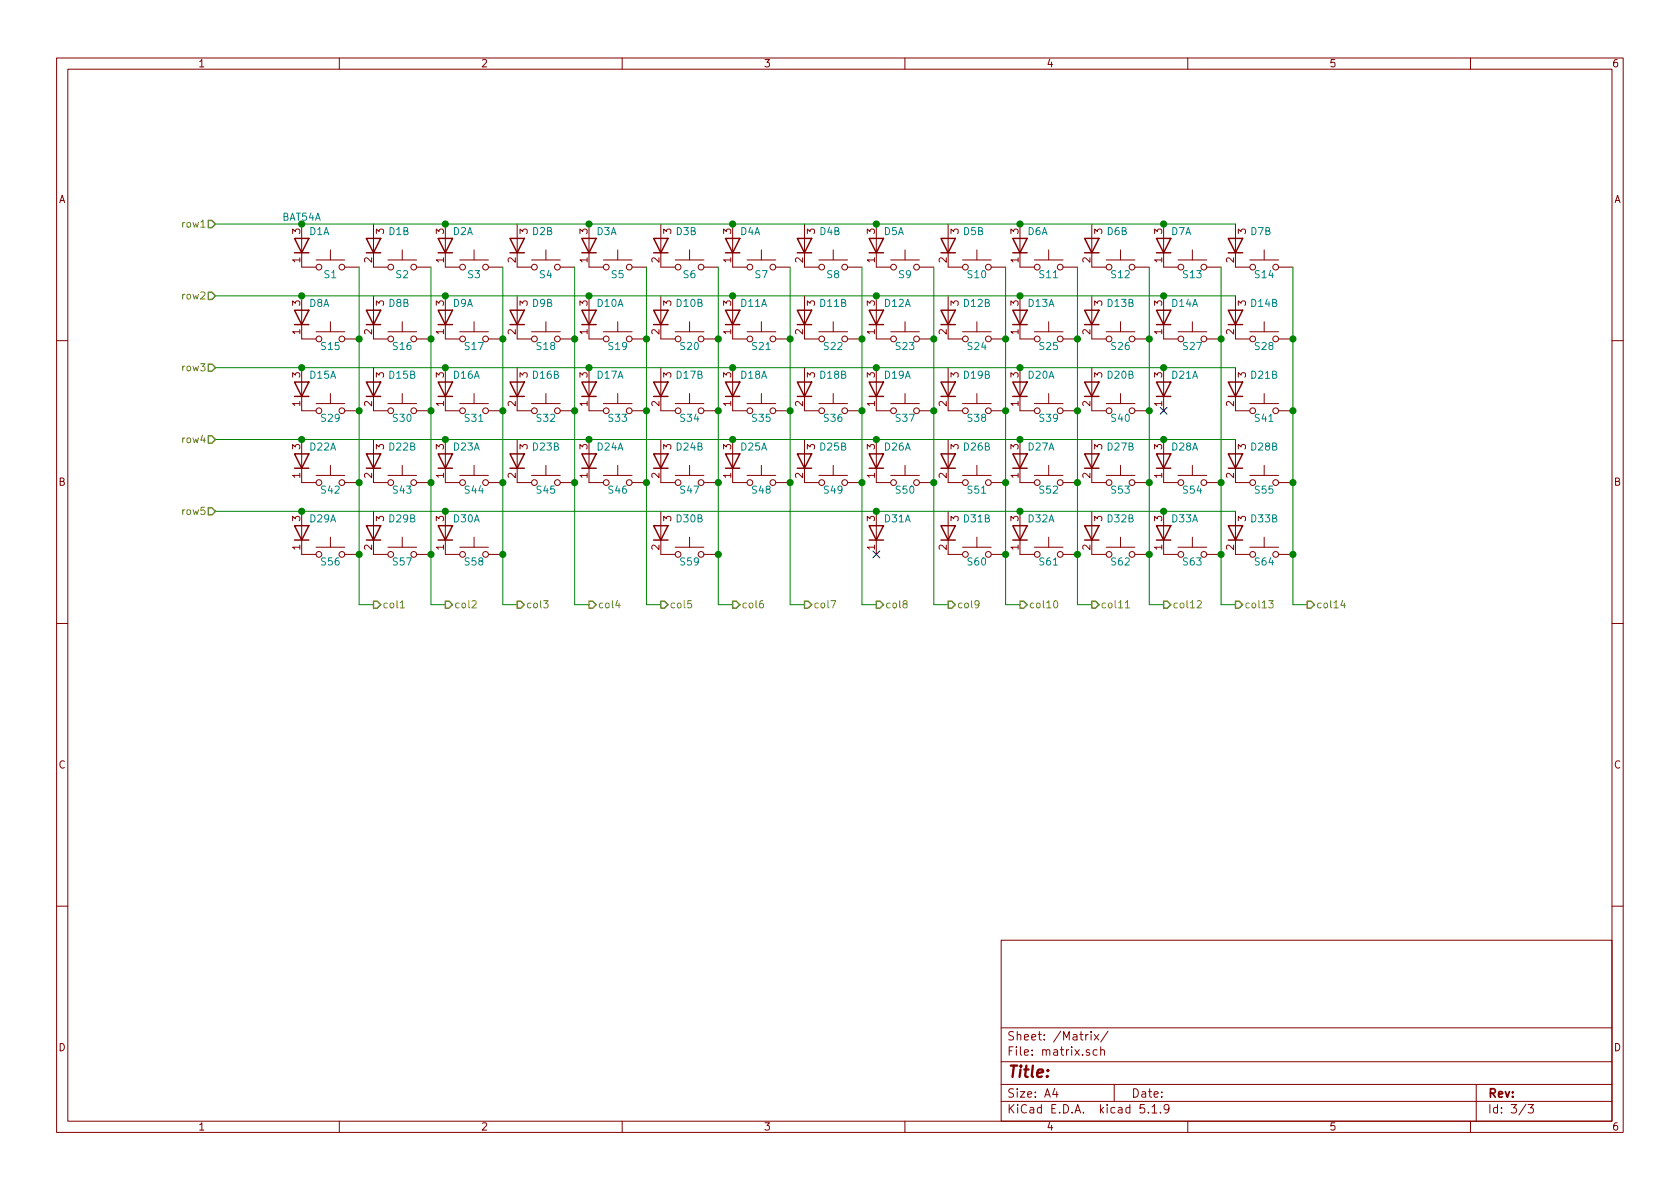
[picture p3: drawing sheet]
<svg xmlns="http://www.w3.org/2000/svg" width="297mm" height="210mm" viewBox="0 0 297 210" stroke-linecap="round" stroke-linejoin="round" font-family="sans-serif">
<g fill="none" stroke="#840000" stroke-width=".18">
<path d="M10 10.3h277v189.9h-277zM12 12.2h273v186.1h-273zM60 10.3v1.9M110 10.3v1.9M160 10.3v1.9M210 10.3v1.9M260 10.3v1.9M53.3 39.6v7.6h2.6M66 39.6v7.6h2.6M78.7 39.6v7.6h2.6M91.4 39.6v7.6h2.6M104.1 39.6v7.6h2.6"/>
<path d="M116.8 39.6v7.6h2.6M129.5 39.6v7.6h2.6M142.2 39.6v7.6h2.6M154.9 39.6v7.6h2.6M167.6 39.6v7.6h2.6M180.3 39.6v7.6h2.6M193 39.6v7.6h2.6M205.7 39.6v7.6h2.6M218.4 39.6v7.6h2.6M53.3 52.3v7.6h2.6M55.9 46h5.1M55.9 58.7h5.1"/>
<path d="M58.4 44.2v1.8M58.4 56.9v1.8M61 47.2h2.5M61 59.9h2.5M66 52.3v7.6h2.6M68.6 46h5.1M68.6 58.7h5.1M71.1 44.2v1.8M71.1 56.9v1.8M73.7 47.2h2.5M73.7 59.9h2.5M78.7 52.3v7.6h2.6"/>
<path d="M81.3 46h5.1M81.3 58.7h5.1M83.8 44.2v1.8M83.8 56.9v1.8M86.4 47.2h2.5M86.4 59.9h2.5M91.4 52.3v7.6h2.6M94 46h5.1M94 58.7h5.1M96.5 44.2v1.8M96.5 56.9v1.8M99.1 47.2h2.5"/>
<path d="M99.1 59.9h2.5M104.1 52.3v7.6h2.6M106.7 46h5.1M106.7 58.7h5.1M109.2 44.2v1.8M109.2 56.9v1.8M111.8 47.2h2.5M111.8 59.9h2.5M116.8 52.3v7.6h2.6M119.4 46h5.1M119.4 58.7h5.1M121.9 44.2v1.8"/>
<path d="M121.9 56.9v1.8M124.5 47.2h2.5M124.5 59.9h2.5M129.5 52.3v7.6h2.6M132.1 46h5.1M132.1 58.7h5.1M134.6 44.2v1.8M134.6 56.9v1.8M137.2 47.2h2.5M137.2 59.9h2.5M142.2 52.3v7.6h2.6M144.8 46h5.1"/>
<path d="M144.8 58.7h5.1M147.3 44.2v1.8M147.3 56.9v1.8M149.9 47.2h2.5M149.9 59.9h2.5M154.9 52.3v7.6h2.6M157.5 46h5.1M157.5 58.7h5.1M160 44.2v1.8M160 56.9v1.8M162.6 47.2h2.5M162.6 59.9h2.5"/>
<path d="M167.6 52.3v7.6h2.6M170.2 46h5.1M170.2 58.7h5.1M172.7 44.2v1.8M172.7 56.9v1.8M175.3 47.2h2.5M175.3 59.9h2.5M180.3 52.3v7.6h2.6M182.9 46h5.1M182.9 58.7h5.1M185.4 44.2v1.8M185.4 56.9v1.8"/>
<path d="M188 47.2h2.5M188 59.9h2.5M193 52.3v7.6h2.6M195.6 46h5.1M195.6 58.7h5.1M198.1 44.2v1.8M198.1 56.9v1.8M200.7 47.2h2.5M200.7 59.9h2.5M205.7 52.3v7.6h2.6M208.3 46h5.1M208.3 58.7h5.1"/>
<path d="M210.8 44.2v1.8M210.8 56.9v1.8M213.4 47.2h2.5M213.4 59.9h2.5M218.4 52.3v7.6h2.6M221 46h5.1M221 58.7h5.1M223.5 44.2v1.8M223.5 56.9v1.8M226.1 47.2h2.5M226.1 59.9h2.5M10 60.2h2"/>
<path d="M53.3 65v7.6h2.6M53.3 77.7v7.6h2.6M55.9 71.4h5.1M58.4 69.6v1.8M61 72.6h2.5M66 65v7.6h2.6M66 77.7v7.6h2.6M68.6 71.4h5.1M71.1 69.6v1.8M73.7 72.6h2.5M78.7 65v7.6h2.6M78.7 77.7v7.6h2.6"/>
<path d="M81.3 71.4h5.1M83.8 69.6v1.8M86.4 72.6h2.5M91.4 77.7v7.6h2.6M91.4 65v7.6h2.6M94 71.4h5.1M96.5 69.6v1.8M99.1 72.6h2.5M104.1 77.7v7.6h2.6M104.1 65v7.6h2.6M106.7 71.4h5.1M109.2 69.6v1.8"/>
<path d="M111.8 72.6h2.5M116.8 65v7.6h2.6M116.8 77.7v7.6h2.6M119.4 71.4h5.1M121.9 69.6v1.8M124.5 72.6h2.5M129.5 77.7v7.6h2.6M129.5 65v7.6h2.6M132.1 71.4h5.1M134.6 69.6v1.8M137.2 72.6h2.5M142.2 77.7v7.6h2.6"/>
<path d="M142.2 65v7.6h2.6M144.8 71.4h5.1M147.3 69.6v1.8M149.9 72.6h2.5M154.9 77.7v7.6h2.6M154.9 65v7.6h2.6M157.5 71.4h5.1M160 69.6v1.8M162.6 72.6h2.5M167.6 77.7v7.6h2.6M167.6 65v7.6h2.6M170.2 71.4h5.1"/>
<path d="M172.7 69.6v1.8M175.3 72.6h2.5M180.3 65v7.6h2.6M180.3 77.7v7.6h2.6M182.9 71.4h5.1M185.4 69.6v1.8M188 72.6h2.5M193 65v7.6h2.6M193 77.7v7.6h2.6M195.6 71.4h5.1M198.1 69.6v1.8M200.7 72.6h2.5"/>
<path d="M205.7 65v7.6M205.7 77.7v7.6h2.6M218.4 65v7.6h2.6M218.4 77.7v7.6h2.6M221 71.4h5.1M223.5 69.6v1.8M226.1 72.6h2.5M285 60.2h2M53.3 90.4v7.6h2.6M55.9 96.8h5.1M55.9 84.1h5.1M58.4 82.3v1.8"/>
<path d="M58.4 95v1.8M61 98h2.5M61 85.3h2.5M66 90.4v7.6h2.6M68.6 96.8h5.1M68.6 84.1h5.1M71.1 82.3v1.8M71.1 95v1.8M73.7 98h2.5M73.7 85.3h2.5M78.7 90.4v7.6h2.6M81.3 96.8h5.1"/>
<path d="M81.3 84.1h5.1M83.8 82.3v1.8M83.8 95v1.8M86.4 98h2.5M86.4 85.3h2.5M94 84.1h5.1M96.5 82.3v1.8M99.1 85.3h2.5M106.7 84.1h5.1M109.2 82.3v1.8M111.8 85.3h2.5M116.8 90.4v7.6h2.6"/>
<path d="M119.4 96.8h5.1M119.4 84.1h5.1M121.9 82.3v1.8M121.9 95v1.8M124.5 98h2.5M124.5 85.3h2.5M132.1 84.1h5.1M134.6 82.3v1.8M137.2 85.3h2.5M144.8 84.1h5.1M147.3 82.3v1.8M149.9 85.3h2.5"/>
<path d="M154.9 90.4v7.6M157.5 84.1h5.1M160 82.3v1.8M162.6 85.3h2.5M167.6 90.4v7.6h2.6M170.2 96.8h5.1M170.2 84.1h5.1M172.7 82.3v1.8M172.7 95v1.8M175.3 98h2.5M175.3 85.3h2.5M180.3 90.4v7.6h2.6"/>
<path d="M182.9 96.8h5.1M182.9 84.1h5.1M185.4 82.3v1.8M185.4 95v1.8M188 98h2.5M188 85.3h2.5M193 90.4v7.6h2.6M195.6 96.8h5.1M195.6 84.1h5.1M198.1 82.3v1.8M198.1 95v1.8M200.7 98h2.5"/>
<path d="M200.7 85.3h2.5M205.7 90.4v7.6h2.6M208.3 96.8h5.1M208.3 84.1h5.1M210.8 82.3v1.8M210.8 95v1.8M213.4 98h2.5M213.4 85.3h2.5M218.4 90.4v7.6h2.6M221 96.8h5.1M221 84.1h5.1M223.5 82.3v1.8"/>
<path d="M223.5 95v1.8M226.1 98h2.5M226.1 85.3h2.5M10 110.3h2M285 110.3h2M10 160.2h2M177 166.3h108v32h-108zM285 160.2h2M60 198.3v1.9M110 198.3v1.9M160 198.3v1.9M177 194.8h108"/>
<path d="M177 191.8h108M177 187.8h108M177 181.8h108M186.5 192.5l-.4 1h1M186.8 193v1M192.4 182.9l-.4 .3M192.6 185.7a.37 .37 0 0 0-.6 .1l.1 .2 .5 .2 .1 .1-.2 .3-.5-.1M192.9 182.4v.2M192.9 182.9v1M193.5 182.9l.8 1M194 185.7l-.5-.1-.2 .3v.6l.2 .1 .5-.1M194.3 182.9l-.8 1"/>
<path d="M194.6 185.7h.1a.37 .37 0 0 1 .6 .1v.8M194.6 185.1v1.5M195.9 182.3l-1.3 2M197 191.8v3M202.3 195.3h-.7l-.1 .7 .3-.1 .5 .1 .1 .2-.1 .5-.2 .1-.6-.1M203 196.7v.1M203.7 195.8l.4-.5v1.5M203.7 196.8h.8M205.2 196.7v.1M206.7 196l-.1 .2a.48 .48 0 0 1-.7-.1v-.6a.48 .48 0 0 1 .7-.1v.1a1.19 1.19 0 0 1-.2 1.2l-.4 .1M210 198.3v1.9M260 198.3v1.9"/>
<path d="M261 191.8v6.5M269.8 195.2l-1.2 2M270.2 195.3h.9l-.5 .6 .4 .1v.7l-.2 .1-.6-.1"/>
<circle cx="56.4" cy="59.9" r=".51"/>
<circle cx="56.4" cy="47.2" r=".51"/>
<circle cx="60.5" cy="59.9" r=".51"/>
<circle cx="60.5" cy="47.2" r=".51"/>
<circle cx="69.1" cy="59.9" r=".51"/>
<circle cx="69.1" cy="47.2" r=".51"/>
<circle cx="73.2" cy="47.2" r=".51"/>
<circle cx="73.2" cy="59.9" r=".51"/>
<circle cx="81.8" cy="59.9" r=".51"/>
<circle cx="81.8" cy="47.2" r=".51"/>
<circle cx="85.9" cy="59.9" r=".51"/>
<circle cx="85.9" cy="47.2" r=".51"/>
<circle cx="94.5" cy="47.2" r=".51"/>
<circle cx="94.5" cy="59.9" r=".51"/>
<circle cx="98.6" cy="47.2" r=".51"/>
<circle cx="98.6" cy="59.9" r=".51"/>
<circle cx="107.2" cy="47.2" r=".51"/>
<circle cx="107.2" cy="59.9" r=".51"/>
<circle cx="111.3" cy="47.2" r=".51"/>
<circle cx="111.3" cy="59.9" r=".51"/>
<circle cx="119.9" cy="59.9" r=".51"/>
<circle cx="119.9" cy="47.2" r=".51"/>
<circle cx="124" cy="59.9" r=".51"/>
<circle cx="124" cy="47.2" r=".51"/>
<circle cx="132.6" cy="47.2" r=".51"/>
<circle cx="132.6" cy="59.9" r=".51"/>
<circle cx="136.7" cy="59.9" r=".51"/>
<circle cx="136.7" cy="47.2" r=".51"/>
<circle cx="145.3" cy="59.9" r=".51"/>
<circle cx="145.3" cy="47.2" r=".51"/>
<circle cx="149.4" cy="59.9" r=".51"/>
<circle cx="149.4" cy="47.2" r=".51"/>
<circle cx="158" cy="47.2" r=".51"/>
<circle cx="158" cy="59.9" r=".51"/>
<circle cx="162.1" cy="47.2" r=".51"/>
<circle cx="162.1" cy="59.9" r=".51"/>
<circle cx="170.7" cy="59.9" r=".51"/>
<circle cx="170.7" cy="47.2" r=".51"/>
<circle cx="174.8" cy="47.2" r=".51"/>
<circle cx="174.8" cy="59.9" r=".51"/>
<circle cx="183.4" cy="59.9" r=".51"/>
<circle cx="183.4" cy="47.2" r=".51"/>
<circle cx="187.5" cy="59.9" r=".51"/>
<circle cx="187.5" cy="47.2" r=".51"/>
<circle cx="196.1" cy="59.9" r=".51"/>
<circle cx="196.1" cy="47.2" r=".51"/>
<circle cx="200.2" cy="59.9" r=".51"/>
<circle cx="200.2" cy="47.2" r=".51"/>
<circle cx="208.8" cy="59.9" r=".51"/>
<circle cx="208.8" cy="47.2" r=".51"/>
<circle cx="212.9" cy="59.9" r=".51"/>
<circle cx="212.9" cy="47.2" r=".51"/>
<circle cx="221.5" cy="59.9" r=".51"/>
<circle cx="221.5" cy="47.2" r=".51"/>
<circle cx="225.6" cy="47.2" r=".51"/>
<circle cx="225.6" cy="59.9" r=".51"/>
<circle cx="56.4" cy="72.6" r=".51"/>
<circle cx="60.5" cy="72.6" r=".51"/>
<circle cx="69.1" cy="72.6" r=".51"/>
<circle cx="73.2" cy="72.6" r=".51"/>
<circle cx="81.8" cy="72.6" r=".51"/>
<circle cx="85.9" cy="72.6" r=".51"/>
<circle cx="94.5" cy="72.6" r=".51"/>
<circle cx="98.6" cy="72.6" r=".51"/>
<circle cx="107.2" cy="72.6" r=".51"/>
<circle cx="111.3" cy="72.6" r=".51"/>
<circle cx="119.9" cy="72.6" r=".51"/>
<circle cx="124" cy="72.6" r=".51"/>
<circle cx="132.6" cy="72.6" r=".51"/>
<circle cx="136.7" cy="72.6" r=".51"/>
<circle cx="145.3" cy="72.6" r=".51"/>
<circle cx="149.4" cy="72.6" r=".51"/>
<circle cx="158" cy="72.6" r=".51"/>
<circle cx="162.1" cy="72.6" r=".51"/>
<circle cx="170.7" cy="72.6" r=".51"/>
<circle cx="174.8" cy="72.6" r=".51"/>
<circle cx="183.4" cy="72.6" r=".51"/>
<circle cx="187.5" cy="72.6" r=".51"/>
<circle cx="196.1" cy="72.6" r=".51"/>
<circle cx="200.2" cy="72.6" r=".51"/>
<circle cx="221.5" cy="72.6" r=".51"/>
<circle cx="225.6" cy="72.6" r=".51"/>
<circle cx="56.4" cy="85.3" r=".51"/>
<circle cx="56.4" cy="98" r=".51"/>
<circle cx="60.5" cy="85.3" r=".51"/>
<circle cx="60.5" cy="98" r=".51"/>
<circle cx="69.1" cy="98" r=".51"/>
<circle cx="69.1" cy="85.3" r=".51"/>
<circle cx="73.2" cy="85.3" r=".51"/>
<circle cx="73.2" cy="98" r=".51"/>
<circle cx="81.8" cy="85.3" r=".51"/>
<circle cx="81.8" cy="98" r=".51"/>
<circle cx="85.9" cy="98" r=".51"/>
<circle cx="85.9" cy="85.3" r=".51"/>
<circle cx="94.5" cy="85.3" r=".51"/>
<circle cx="98.6" cy="85.3" r=".51"/>
<circle cx="107.2" cy="85.3" r=".51"/>
<circle cx="111.3" cy="85.3" r=".51"/>
<circle cx="119.9" cy="85.3" r=".51"/>
<circle cx="119.9" cy="98" r=".51"/>
<circle cx="124" cy="98" r=".51"/>
<circle cx="124" cy="85.3" r=".51"/>
<circle cx="132.6" cy="85.3" r=".51"/>
<circle cx="136.7" cy="85.3" r=".51"/>
<circle cx="145.3" cy="85.3" r=".51"/>
<circle cx="149.4" cy="85.3" r=".51"/>
<circle cx="158" cy="85.3" r=".51"/>
<circle cx="162.1" cy="85.3" r=".51"/>
<circle cx="170.7" cy="85.3" r=".51"/>
<circle cx="170.7" cy="98" r=".51"/>
<circle cx="174.8" cy="98" r=".51"/>
<circle cx="174.8" cy="85.3" r=".51"/>
<circle cx="183.4" cy="85.3" r=".51"/>
<circle cx="183.4" cy="98" r=".51"/>
<circle cx="187.5" cy="85.3" r=".51"/>
<circle cx="187.5" cy="98" r=".51"/>
<circle cx="196.1" cy="85.3" r=".51"/>
<circle cx="196.1" cy="98" r=".51"/>
<circle cx="200.2" cy="85.3" r=".51"/>
<circle cx="200.2" cy="98" r=".51"/>
<circle cx="208.8" cy="85.3" r=".51"/>
<circle cx="208.8" cy="98" r=".51"/>
<circle cx="212.9" cy="85.3" r=".51"/>
<circle cx="212.9" cy="98" r=".51"/>
<circle cx="221.5" cy="98" r=".51"/>
<circle cx="221.5" cy="85.3" r=".51"/>
<circle cx="225.6" cy="85.3" r=".51"/>
<circle cx="225.6" cy="98" r=".51"/>
</g>
<g fill="none" stroke="#840000" stroke-width=".25">
<path d="M52.1 54.9h2.5l-1.3 2.5zM52.1 42.2h2.5l-1.3 2.5zM52.1 57.4h2.5M52.1 44.7h2.5M64.8 42.2h2.5l-1.3 2.5zM64.8 54.9h2.5l-1.3 2.5zM64.8 57.4h2.5M64.8 44.7h2.5M77.5 54.9h2.5l-1.3 2.5zM77.5 42.2h2.5l-1.3 2.5zM77.5 57.4h2.5M77.5 44.7h2.5"/>
<path d="M90.2 42.2h2.5l-1.3 2.5zM90.2 54.9h2.5l-1.3 2.5zM90.2 57.4h2.5M90.2 44.7h2.5M102.9 54.9h2.5l-1.3 2.5zM102.9 42.2h2.5l-1.3 2.5zM102.9 57.4h2.5M102.9 44.7h2.5M115.6 42.2h2.5l-1.3 2.5zM115.6 54.9h2.5l-1.3 2.5zM115.6 57.4h2.5M115.6 44.7h2.5"/>
<path d="M128.3 54.9h2.5l-1.3 2.5zM128.3 42.2h2.5l-1.3 2.5zM128.3 57.4h2.5M128.3 44.7h2.5M141 54.9h2.5l-1.3 2.5zM141 42.2h2.5l-1.3 2.5zM141 57.4h2.5M141 44.7h2.5M153.7 54.9h2.5l-1.3 2.5zM153.7 42.2h2.5l-1.3 2.5zM153.7 57.4h2.5M153.7 44.7h2.5"/>
<path d="M166.4 42.2h2.5l-1.3 2.5zM166.4 54.9h2.5l-1.3 2.5zM166.4 57.4h2.5M166.4 44.7h2.5M179.1 54.9h2.5l-1.3 2.5zM179.1 42.2h2.5l-1.3 2.5zM179.1 57.4h2.5M179.1 44.7h2.5M191.8 42.2h2.5l-1.3 2.5zM191.8 54.9h2.5l-1.3 2.5zM191.8 57.4h2.5M191.8 44.7h2.5"/>
<path d="M204.5 42.2h2.5l-1.3 2.5zM204.5 54.9h2.5l-1.3 2.5zM204.5 57.4h2.5M204.5 44.7h2.5M217.2 42.2h2.5l-1.3 2.5zM217.2 54.9h2.5l-1.3 2.5zM217.2 57.4h2.5M217.2 44.7h2.5M52.1 67.6h2.5l-1.3 2.5zM52.1 70.1h2.5M64.8 67.6h2.5l-1.3 2.5zM64.8 70.1h2.5"/>
<path d="M77.5 67.6h2.5l-1.3 2.5zM77.5 70.1h2.5M90.2 67.6h2.5l-1.3 2.5zM90.2 70.1h2.5M102.9 67.6h2.5l-1.3 2.5zM102.9 70.1h2.5M115.6 67.6h2.5l-1.3 2.5zM115.6 70.1h2.5M128.3 67.6h2.5l-1.3 2.5zM128.3 70.1h2.5M141 67.6h2.5l-1.3 2.5zM141 70.1h2.5"/>
<path d="M153.7 67.6h2.5l-1.3 2.5zM153.7 70.1h2.5M166.4 67.6h2.5l-1.3 2.5zM166.4 70.1h2.5M179.1 67.6h2.5l-1.3 2.5zM179.1 70.1h2.5M191.8 67.6h2.5l-1.3 2.5zM191.8 70.1h2.5M204.5 67.6h2.5l-1.3 2.5zM204.5 70.1h2.5M217.2 67.6h2.5l-1.3 2.5zM217.2 70.1h2.5"/>
<path d="M52.1 93h2.5l-1.3 2.5zM52.1 80.3h2.5l-1.3 2.5zM52.1 95.5h2.5M52.1 82.8h2.5M64.8 93h2.5l-1.3 2.5zM64.8 80.3h2.5l-1.3 2.5zM64.8 95.5h2.5M64.8 82.8h2.5M77.5 93h2.5l-1.3 2.5zM77.5 80.3h2.5l-1.3 2.5zM77.5 95.5h2.5M77.5 82.8h2.5"/>
<path d="M90.2 80.3h2.5l-1.3 2.5zM90.2 82.8h2.5M102.9 80.3h2.5l-1.3 2.5zM102.9 82.8h2.5M115.6 93h2.5l-1.3 2.5zM115.6 80.3h2.5l-1.3 2.5zM115.6 95.5h2.5M115.6 82.8h2.5M128.3 80.3h2.5l-1.3 2.5zM128.3 82.8h2.5M141 80.3h2.5l-1.3 2.5zM141 82.8h2.5"/>
<path d="M153.7 80.3h2.5l-1.3 2.5zM153.7 93h2.5l-1.3 2.5zM153.7 95.5h2.5M153.7 82.8h2.5M166.4 93h2.5l-1.3 2.5zM166.4 80.3h2.5l-1.3 2.5zM166.4 95.5h2.5M166.4 82.8h2.5M179.1 93h2.5l-1.3 2.5zM179.1 80.3h2.5l-1.3 2.5zM179.1 95.5h2.5M179.1 82.8h2.5"/>
<path d="M191.8 93h2.5l-1.3 2.5zM191.8 80.3h2.5l-1.3 2.5zM191.8 95.5h2.5M191.8 82.8h2.5M204.5 93h2.5l-1.3 2.5zM204.5 80.3h2.5l-1.3 2.5zM204.5 95.5h2.5M204.5 82.8h2.5M217.2 93h2.5l-1.3 2.5zM217.2 80.3h2.5l-1.3 2.5zM217.2 95.5h2.5M217.2 82.8h2.5"/>
</g>
<g fill="none" stroke="#008400" stroke-width=".18">
<path d="M38.1 39.6h180.3M38.1 52.3h180.3M63.5 47.2v59.7h2.5M76.2 47.2v59.7h2.5M88.9 47.2v59.7h2.5M101.6 47.2v59.7h2.5M114.3 47.2v59.7h2.5M127 47.2v59.7h2.5M139.7 47.2v59.7h2.5M152.4 47.2v59.7h2.5M165.1 47.2v59.7h2.5M177.8 47.2v59.7h2.5"/>
<path d="M190.5 47.2v59.7h2.5M203.2 47.2v59.7h2.5M215.9 47.2v59.7h2.5M228.6 47.2v59.7h2.5M38.1 65h180.3M38.1 77.7h180.3M38.1 90.4h180.3"/>
</g>
<g fill="none" stroke="#848400" stroke-width=".18">
<path d="M70.8 106.6l.3-.4v1.3M70.8 107.5h.7M83.5 106.3l.4-.1 .3 .1v.3v.2l-.8 .7h.8M96.1 106.2h.8l-.4 .5 .4 .1v.6l-.3 .1-.5-.1M109.2 106.2l-.3 .9h.8M109.5 106.6v.9M122.3 106.2h-.7v.6l.1-.1 .6 .1v.6l-.3 .1-.4-.1M134.9 106.2h-.3a.79 .79 0 0 0-.1 1.3l.5-.1v-.6l-.5-.1-.2 .3M146.9 106.2h.9l-.6 1.3M159.9 106.8l-.2-.3v-.2l.2-.1 .5 .1v.3l-.6 .2-.1 .2v.3l.2 .2 .4-.1 .1-.1v-.4l-.3-.1M173.1 106.8l-.3 .2h-.3l-.1-.2v-.3l.2-.3h.2l.3 .3a.88 .88 0 0 1-.3 .9l-.3 .1M186.4 106.3l.2-.1a.67 .67 0 0 1 .4 .7 .67 .67 0 0 1-.4 .6l-.3-.2v-.3z"/>
<path d="M199 106.6l.3-.4v1.3M199 107.5h.7M211.7 106.3l.5-.1 .2 .4-.8 .9h.8M224.3 106.2h.8l-.4 .5 .3 .1 .1 .5-.2 .2-.6-.1M237.4 106.2l-.3 .9h.8M237.7 106.6v.9"/>
</g>
<g fill="none" stroke="#848400" stroke-width=".25">
<path d="M36.8 39h.7l.6 .6-.6 .7h-.7zM36.8 51.7h.7l.6 .6-.6 .7h-.7zM36.8 64.4h.7l.6 .6-.6 .7h-.7zM36.8 77.1h.7l.6 .6-.6 .7h-.7zM36.8 89.8h.7l.6 .6-.6 .7h-.7zM66 106.3h.7l.6 .6-.6 .7h-.7zM78.7 106.3h.7l.6 .6-.6 .7h-.7zM91.4 106.3h.7l.6 .6-.6 .7h-.7zM104.1 106.3h.7l.6 .6-.6 .7h-.7zM116.8 106.3h.7l.6 .6-.6 .7h-.7zM129.5 106.3h.7l.6 .6-.6 .7h-.7zM142.2 106.3h.7l.6 .6-.6 .7h-.7z"/>
<path d="M154.9 106.3h.7l.6 .6-.6 .7h-.7zM167.6 106.3h.7l.6 .6-.6 .7h-.7zM180.3 106.3h.7l.6 .6-.6 .7h-.7zM193 106.3h.7l.6 .6-.6 .7h-.7zM205.7 106.3h.7l.6 .6-.6 .7h-.7zM218.4 106.3h.7l.6 .6-.6 .7h-.7zM231.1 106.3h.7l.6 .6-.6 .7h-.7z"/>
</g>
<g fill="#008400" stroke="#008400" stroke-width=".25">
<circle cx="129.5" cy="77.7" r=".51"/>
<circle cx="203.2" cy="59.9" r=".51"/>
<circle cx="129.5" cy="52.3" r=".51"/>
<circle cx="154.9" cy="77.7" r=".51"/>
<circle cx="190.5" cy="72.6" r=".51"/>
<circle cx="180.3" cy="77.7" r=".51"/>
<circle cx="139.7" cy="59.9" r=".51"/>
<circle cx="165.1" cy="59.9" r=".51"/>
<circle cx="190.5" cy="85.3" r=".51"/>
<circle cx="78.7" cy="90.4" r=".51"/>
<circle cx="78.7" cy="39.6" r=".51"/>
<circle cx="180.3" cy="90.4" r=".51"/>
<circle cx="104.1" cy="39.6" r=".51"/>
<circle cx="154.9" cy="90.4" r=".51"/>
<circle cx="129.5" cy="39.6" r=".51"/>
<circle cx="177.8" cy="98" r=".51"/>
<circle cx="104.1" cy="52.3" r=".51"/>
<circle cx="152.4" cy="72.6" r=".51"/>
<circle cx="78.7" cy="52.3" r=".51"/>
<circle cx="129.5" cy="65" r=".51"/>
<circle cx="165.1" cy="85.3" r=".51"/>
<circle cx="78.7" cy="65" r=".51"/>
<circle cx="152.4" cy="59.9" r=".51"/>
<circle cx="177.8" cy="59.9" r=".51"/>
<circle cx="180.3" cy="52.3" r=".51"/>
<circle cx="165.1" cy="72.6" r=".51"/>
<circle cx="104.1" cy="65" r=".51"/>
<circle cx="139.7" cy="85.3" r=".51"/>
<circle cx="205.7" cy="65" r=".51"/>
<circle cx="154.9" cy="52.3" r=".51"/>
<circle cx="177.8" cy="72.6" r=".51"/>
<circle cx="215.9" cy="98" r=".51"/>
<circle cx="154.9" cy="65" r=".51"/>
<circle cx="180.3" cy="65" r=".51"/>
<circle cx="177.8" cy="85.3" r=".51"/>
<circle cx="78.7" cy="77.7" r=".51"/>
<circle cx="139.7" cy="72.6" r=".51"/>
<circle cx="104.1" cy="77.7" r=".51"/>
<circle cx="190.5" cy="59.9" r=".51"/>
<circle cx="63.5" cy="98" r=".51"/>
<circle cx="154.9" cy="39.6" r=".51"/>
<circle cx="53.3" cy="90.4" r=".51"/>
<circle cx="228.6" cy="85.3" r=".51"/>
<circle cx="53.3" cy="77.7" r=".51"/>
<circle cx="53.3" cy="65" r=".51"/>
<circle cx="114.3" cy="59.9" r=".51"/>
<circle cx="53.3" cy="52.3" r=".51"/>
<circle cx="205.7" cy="39.6" r=".51"/>
<circle cx="53.3" cy="39.6" r=".51"/>
<circle cx="180.3" cy="39.6" r=".51"/>
<circle cx="101.6" cy="59.9" r=".51"/>
<circle cx="114.3" cy="72.6" r=".51"/>
<circle cx="88.9" cy="85.3" r=".51"/>
<circle cx="88.9" cy="72.6" r=".51"/>
<circle cx="205.7" cy="90.4" r=".51"/>
<circle cx="88.9" cy="59.9" r=".51"/>
<circle cx="114.3" cy="85.3" r=".51"/>
<circle cx="127" cy="85.3" r=".51"/>
<circle cx="205.7" cy="77.7" r=".51"/>
<circle cx="127" cy="72.6" r=".51"/>
<circle cx="205.7" cy="52.3" r=".51"/>
<circle cx="203.2" cy="72.6" r=".51"/>
<circle cx="63.5" cy="59.9" r=".51"/>
<circle cx="76.2" cy="98" r=".51"/>
<circle cx="88.9" cy="98" r=".51"/>
<circle cx="127" cy="98" r=".51"/>
<circle cx="190.5" cy="98" r=".51"/>
<circle cx="203.2" cy="98" r=".51"/>
<circle cx="127" cy="59.9" r=".51"/>
<circle cx="228.6" cy="98" r=".51"/>
<circle cx="63.5" cy="72.6" r=".51"/>
<circle cx="228.6" cy="72.6" r=".51"/>
<circle cx="63.5" cy="85.3" r=".51"/>
<circle cx="101.6" cy="85.3" r=".51"/>
<circle cx="203.2" cy="85.3" r=".51"/>
<circle cx="76.2" cy="59.9" r=".51"/>
<circle cx="76.2" cy="72.6" r=".51"/>
<circle cx="215.9" cy="59.9" r=".51"/>
<circle cx="76.2" cy="85.3" r=".51"/>
<circle cx="101.6" cy="72.6" r=".51"/>
<circle cx="215.9" cy="85.3" r=".51"/>
<circle cx="228.6" cy="59.9" r=".51"/>
<circle cx="152.4" cy="85.3" r=".51"/>
</g>
<path d="M205.1 72l1.2 1.2M206.3 72l-1.2 1.2M154.3 97.4l1.2 1.2M155.5 97.4l-1.2 1.2" fill="none" stroke="#000084" stroke-width=".18"/>
<text font-size="2.8" fill="#840000" x="178" y="190.5">Title:</text>
<g font-size="2.1" fill="#840000">
<text x="178" y="184">Sheet: /Matrix/</text>
<text x="178" y="186.7">File: matrix.sch</text>
<text x="178" y="196.9">KiCad E.D.A. kicad 5.1.9</text>
<text x="178" y="194.1">Size: A4</text>
<text x="200" y="194.1">Date:</text>
<text x="263" y="194.1">Rev:</text>
<text x="263" y="196.9">Id: 3/3</text>
</g>
<g font-size="1.8" fill="#840000">
<text x="35" y="11.9">1</text>
<text x="85" y="11.9">2</text>
<text x="135" y="11.9">3</text>
<text x="185" y="11.9">4</text>
<text x="235" y="11.9">5</text>
<text x="285" y="11.9">6</text>
<text x="10.4" y="35.9">A</text>
<text x="285.4" y="35.9">A</text>
<text x="53.1" y="41.4" transform="rotate(-90 53.1 41.4)">3</text>
<text x="67.9" y="41.4" transform="rotate(-90 67.9 41.4)">3</text>
<text x="78.5" y="41.4" transform="rotate(-90 78.5 41.4)">3</text>
<text x="93.3" y="41.4" transform="rotate(-90 93.3 41.4)">3</text>
<text x="103.9" y="41.4" transform="rotate(-90 103.9 41.4)">3</text>
<text x="118.7" y="41.4" transform="rotate(-90 118.7 41.4)">3</text>
<text x="129.3" y="41.4" transform="rotate(-90 129.3 41.4)">3</text>
<text x="144.1" y="41.4" transform="rotate(-90 144.1 41.4)">3</text>
<text x="154.7" y="41.4" transform="rotate(-90 154.7 41.4)">3</text>
<text x="169.5" y="41.4" transform="rotate(-90 169.5 41.4)">3</text>
<text x="180.1" y="41.4" transform="rotate(-90 180.1 41.4)">3</text>
<text x="194.9" y="41.4" transform="rotate(-90 194.9 41.4)">3</text>
<text x="205.5" y="41.4" transform="rotate(-90 205.5 41.4)">3</text>
<text x="220.3" y="41.4" transform="rotate(-90 220.3 41.4)">3</text>
<text x="53.1" y="46.5" transform="rotate(-90 53.1 46.5)">1</text>
<text x="65.8" y="46.5" transform="rotate(-90 65.8 46.5)">2</text>
<text x="78.5" y="46.5" transform="rotate(-90 78.5 46.5)">1</text>
<text x="91.2" y="46.5" transform="rotate(-90 91.2 46.5)">2</text>
<text x="103.9" y="46.5" transform="rotate(-90 103.9 46.5)">1</text>
<text x="116.6" y="46.5" transform="rotate(-90 116.6 46.5)">2</text>
<text x="129.3" y="46.5" transform="rotate(-90 129.3 46.5)">1</text>
<text x="142" y="46.5" transform="rotate(-90 142 46.5)">2</text>
<text x="154.7" y="46.5" transform="rotate(-90 154.7 46.5)">1</text>
<text x="167.4" y="46.5" transform="rotate(-90 167.4 46.5)">2</text>
<text x="180.1" y="46.5" transform="rotate(-90 180.1 46.5)">1</text>
<text x="192.8" y="46.5" transform="rotate(-90 192.8 46.5)">2</text>
<text x="205.5" y="46.5" transform="rotate(-90 205.5 46.5)">1</text>
<text x="218.2" y="46.5" transform="rotate(-90 218.2 46.5)">2</text>
<text x="53.1" y="59.2" transform="rotate(-90 53.1 59.2)">1</text>
<text x="53.1" y="54.1" transform="rotate(-90 53.1 54.1)">3</text>
<text x="65.8" y="59.2" transform="rotate(-90 65.8 59.2)">2</text>
<text x="67.9" y="54.1" transform="rotate(-90 67.9 54.1)">3</text>
<text x="78.5" y="59.2" transform="rotate(-90 78.5 59.2)">1</text>
<text x="78.5" y="54.1" transform="rotate(-90 78.5 54.1)">3</text>
<text x="91.2" y="59.2" transform="rotate(-90 91.2 59.2)">2</text>
<text x="93.3" y="54.1" transform="rotate(-90 93.3 54.1)">3</text>
<text x="103.9" y="59.2" transform="rotate(-90 103.9 59.2)">1</text>
<text x="103.9" y="54.1" transform="rotate(-90 103.9 54.1)">3</text>
<text x="116.6" y="59.2" transform="rotate(-90 116.6 59.2)">2</text>
<text x="118.7" y="54.1" transform="rotate(-90 118.7 54.1)">3</text>
<text x="129.3" y="59.2" transform="rotate(-90 129.3 59.2)">1</text>
<text x="129.3" y="54.1" transform="rotate(-90 129.3 54.1)">3</text>
<text x="142" y="59.2" transform="rotate(-90 142 59.2)">2</text>
<text x="144.1" y="54.1" transform="rotate(-90 144.1 54.1)">3</text>
<text x="154.7" y="59.2" transform="rotate(-90 154.7 59.2)">1</text>
<text x="154.7" y="54.1" transform="rotate(-90 154.7 54.1)">3</text>
<text x="167.4" y="59.2" transform="rotate(-90 167.4 59.2)">2</text>
<text x="169.5" y="54.1" transform="rotate(-90 169.5 54.1)">3</text>
<text x="180.1" y="59.2" transform="rotate(-90 180.1 59.2)">1</text>
<text x="180.1" y="54.1" transform="rotate(-90 180.1 54.1)">3</text>
<text x="192.8" y="59.2" transform="rotate(-90 192.8 59.2)">2</text>
<text x="194.9" y="54.1" transform="rotate(-90 194.9 54.1)">3</text>
<text x="205.5" y="59.2" transform="rotate(-90 205.5 59.2)">1</text>
<text x="205.5" y="54.1" transform="rotate(-90 205.5 54.1)">3</text>
<text x="218.2" y="59.2" transform="rotate(-90 218.2 59.2)">2</text>
<text x="220.3" y="54.1" transform="rotate(-90 220.3 54.1)">3</text>
<text x="53.1" y="71.9" transform="rotate(-90 53.1 71.9)">1</text>
<text x="53.1" y="66.8" transform="rotate(-90 53.1 66.8)">3</text>
<text x="65.8" y="71.9" transform="rotate(-90 65.8 71.9)">2</text>
<text x="67.9" y="66.8" transform="rotate(-90 67.9 66.8)">3</text>
<text x="78.5" y="71.9" transform="rotate(-90 78.5 71.9)">1</text>
<text x="78.5" y="66.8" transform="rotate(-90 78.5 66.8)">3</text>
<text x="91.2" y="71.9" transform="rotate(-90 91.2 71.9)">2</text>
<text x="93.3" y="66.8" transform="rotate(-90 93.3 66.8)">3</text>
<text x="103.9" y="71.9" transform="rotate(-90 103.9 71.9)">1</text>
<text x="103.9" y="66.8" transform="rotate(-90 103.9 66.8)">3</text>
<text x="116.6" y="71.9" transform="rotate(-90 116.6 71.9)">2</text>
<text x="118.7" y="66.8" transform="rotate(-90 118.7 66.8)">3</text>
<text x="129.3" y="71.9" transform="rotate(-90 129.3 71.9)">1</text>
<text x="129.3" y="66.8" transform="rotate(-90 129.3 66.8)">3</text>
<text x="142" y="71.9" transform="rotate(-90 142 71.9)">2</text>
<text x="144.1" y="66.8" transform="rotate(-90 144.1 66.8)">3</text>
<text x="154.7" y="71.9" transform="rotate(-90 154.7 71.9)">1</text>
<text x="154.7" y="66.8" transform="rotate(-90 154.7 66.8)">3</text>
<text x="167.4" y="71.9" transform="rotate(-90 167.4 71.9)">2</text>
<text x="169.5" y="66.8" transform="rotate(-90 169.5 66.8)">3</text>
<text x="180.1" y="71.9" transform="rotate(-90 180.1 71.9)">1</text>
<text x="180.1" y="66.8" transform="rotate(-90 180.1 66.8)">3</text>
<text x="192.8" y="71.9" transform="rotate(-90 192.8 71.9)">2</text>
<text x="194.9" y="66.8" transform="rotate(-90 194.9 66.8)">3</text>
<text x="205.5" y="71.9" transform="rotate(-90 205.5 71.9)">1</text>
<text x="205.5" y="66.8" transform="rotate(-90 205.5 66.8)">3</text>
<text x="218.2" y="71.9" transform="rotate(-90 218.2 71.9)">2</text>
<text x="220.3" y="66.8" transform="rotate(-90 220.3 66.8)">3</text>
<text x="53.1" y="79.5" transform="rotate(-90 53.1 79.5)">3</text>
<text x="67.9" y="79.5" transform="rotate(-90 67.9 79.5)">3</text>
<text x="78.5" y="79.5" transform="rotate(-90 78.5 79.5)">3</text>
<text x="93.3" y="79.5" transform="rotate(-90 93.3 79.5)">3</text>
<text x="103.9" y="79.5" transform="rotate(-90 103.9 79.5)">3</text>
<text x="118.7" y="79.5" transform="rotate(-90 118.7 79.5)">3</text>
<text x="129.3" y="79.5" transform="rotate(-90 129.3 79.5)">3</text>
<text x="144.1" y="79.5" transform="rotate(-90 144.1 79.5)">3</text>
<text x="154.7" y="79.5" transform="rotate(-90 154.7 79.5)">3</text>
<text x="169.5" y="79.5" transform="rotate(-90 169.5 79.5)">3</text>
<text x="180.1" y="79.5" transform="rotate(-90 180.1 79.5)">3</text>
<text x="194.9" y="79.5" transform="rotate(-90 194.9 79.5)">3</text>
<text x="205.5" y="79.5" transform="rotate(-90 205.5 79.5)">3</text>
<text x="220.3" y="79.5" transform="rotate(-90 220.3 79.5)">3</text>
<text x="10.4" y="85.9">B</text>
<text x="53.1" y="84.6" transform="rotate(-90 53.1 84.6)">1</text>
<text x="65.8" y="84.6" transform="rotate(-90 65.8 84.6)">2</text>
<text x="78.5" y="84.6" transform="rotate(-90 78.5 84.6)">1</text>
<text x="91.2" y="84.6" transform="rotate(-90 91.2 84.6)">2</text>
<text x="103.9" y="84.6" transform="rotate(-90 103.9 84.6)">1</text>
<text x="116.6" y="84.6" transform="rotate(-90 116.6 84.6)">2</text>
<text x="129.3" y="84.6" transform="rotate(-90 129.3 84.6)">1</text>
<text x="142" y="84.6" transform="rotate(-90 142 84.6)">2</text>
<text x="154.7" y="84.6" transform="rotate(-90 154.7 84.6)">1</text>
<text x="167.4" y="84.6" transform="rotate(-90 167.4 84.6)">2</text>
<text x="180.1" y="84.6" transform="rotate(-90 180.1 84.6)">1</text>
<text x="192.8" y="84.6" transform="rotate(-90 192.8 84.6)">2</text>
<text x="205.5" y="84.6" transform="rotate(-90 205.5 84.6)">1</text>
<text x="218.2" y="84.6" transform="rotate(-90 218.2 84.6)">2</text>
<text x="285.4" y="85.9">B</text>
<text x="53.1" y="92.2" transform="rotate(-90 53.1 92.2)">3</text>
<text x="67.9" y="92.2" transform="rotate(-90 67.9 92.2)">3</text>
<text x="78.5" y="92.2" transform="rotate(-90 78.5 92.2)">3</text>
<text x="118.7" y="92.2" transform="rotate(-90 118.7 92.2)">3</text>
<text x="154.7" y="92.2" transform="rotate(-90 154.7 92.2)">3</text>
<text x="169.5" y="92.2" transform="rotate(-90 169.5 92.2)">3</text>
<text x="180.1" y="92.2" transform="rotate(-90 180.1 92.2)">3</text>
<text x="194.9" y="92.2" transform="rotate(-90 194.9 92.2)">3</text>
<text x="205.5" y="92.2" transform="rotate(-90 205.5 92.2)">3</text>
<text x="220.3" y="92.2" transform="rotate(-90 220.3 92.2)">3</text>
<text x="53.1" y="97.3" transform="rotate(-90 53.1 97.3)">1</text>
<text x="65.8" y="97.3" transform="rotate(-90 65.8 97.3)">2</text>
<text x="78.5" y="97.3" transform="rotate(-90 78.5 97.3)">1</text>
<text x="116.6" y="97.3" transform="rotate(-90 116.6 97.3)">2</text>
<text x="154.7" y="97.3" transform="rotate(-90 154.7 97.3)">1</text>
<text x="167.4" y="97.3" transform="rotate(-90 167.4 97.3)">2</text>
<text x="180.1" y="97.3" transform="rotate(-90 180.1 97.3)">1</text>
<text x="192.8" y="97.3" transform="rotate(-90 192.8 97.3)">2</text>
<text x="205.5" y="97.3" transform="rotate(-90 205.5 97.3)">1</text>
<text x="218.2" y="97.3" transform="rotate(-90 218.2 97.3)">2</text>
<text x="10.4" y="135.9">C</text>
<text x="285.4" y="135.9">C</text>
<text x="10.4" y="185.9">D</text>
<text x="285.4" y="185.9">D</text>
<text x="35" y="199.9">1</text>
<text x="85" y="199.9">2</text>
<text x="135" y="199.9">3</text>
<text x="185" y="199.9">4</text>
<text x="235" y="199.9">5</text>
<text x="285" y="199.9">6</text>
</g>
<g font-size="1.8" fill="#848400">
<text x="32.4" y="40.3">row1</text>
<text x="32.4" y="53">row2</text>
<text x="32.4" y="65.7">row3</text>
<text x="32.4" y="78.4">row4</text>
<text x="32.4" y="91.1">row5</text>
<text x="67.6" y="107.6">col1</text>
<text x="80.3" y="107.6">col2</text>
<text x="93" y="107.6">col3</text>
<text x="105.7" y="107.6">col4</text>
<text x="118.4" y="107.6">col5</text>
<text x="131.1" y="107.6">col6</text>
<text x="143.8" y="107.6">col7</text>
<text x="156.5" y="107.6">col8</text>
<text x="169.2" y="107.6">col9</text>
<text x="181.9" y="107.6">col10</text>
<text x="194.6" y="107.6">col11</text>
<text x="207.3" y="107.6">col12</text>
<text x="220" y="107.6">col13</text>
<text x="232.7" y="107.6">col14</text>
</g>
<g font-size="1.8" fill="#008484">
<text x="49.9" y="39">BAT54A</text>
<text x="54.7" y="41.6">D1A</text>
<text x="68.8" y="41.6">D1B</text>
<text x="80.1" y="41.6">D2A</text>
<text x="94.2" y="41.6">D2B</text>
<text x="105.5" y="41.6">D3A</text>
<text x="119.6" y="41.6">D3B</text>
<text x="130.9" y="41.6">D4A</text>
<text x="145" y="41.6">D4B</text>
<text x="156.3" y="41.6">D5A</text>
<text x="170.4" y="41.6">D5B</text>
<text x="181.7" y="41.6">D6A</text>
<text x="195.8" y="41.6">D6B</text>
<text x="207.1" y="41.6">D7A</text>
<text x="221.2" y="41.6">D7B</text>
<text x="57.4" y="49.2">S1</text>
<text x="70.1" y="49.2">S2</text>
<text x="82.8" y="49.2">S3</text>
<text x="95.5" y="49.2">S4</text>
<text x="108.2" y="49.2">S5</text>
<text x="120.9" y="49.2">S6</text>
<text x="133.6" y="49.2">S7</text>
<text x="146.3" y="49.2">S8</text>
<text x="159" y="49.2">S9</text>
<text x="171.1" y="49.2">S10</text>
<text x="183.8" y="49.2">S11</text>
<text x="196.5" y="49.2">S12</text>
<text x="209.2" y="49.2">S13</text>
<text x="221.9" y="49.2">S14</text>
<text x="54.7" y="54.3">D8A</text>
<text x="68.8" y="54.3">D8B</text>
<text x="80.1" y="54.3">D9A</text>
<text x="94.2" y="54.3">D9B</text>
<text x="105.6" y="54.3">D10A</text>
<text x="119.7" y="54.3">D10B</text>
<text x="131" y="54.3">D11A</text>
<text x="145.1" y="54.3">D11B</text>
<text x="156.4" y="54.3">D12A</text>
<text x="170.5" y="54.3">D12B</text>
<text x="181.8" y="54.3">D13A</text>
<text x="195.9" y="54.3">D13B</text>
<text x="207.2" y="54.3">D14A</text>
<text x="221.3" y="54.3">D14B</text>
<text x="56.8" y="61.9">S15</text>
<text x="69.5" y="61.9">S16</text>
<text x="82.2" y="61.9">S17</text>
<text x="94.9" y="61.9">S18</text>
<text x="107.6" y="61.9">S19</text>
<text x="120.3" y="61.9">S20</text>
<text x="133" y="61.9">S21</text>
<text x="145.7" y="61.9">S22</text>
<text x="158.4" y="61.9">S23</text>
<text x="171.1" y="61.9">S24</text>
<text x="183.8" y="61.9">S25</text>
<text x="196.5" y="61.9">S26</text>
<text x="209.2" y="61.9">S27</text>
<text x="221.9" y="61.9">S28</text>
<text x="54.8" y="67">D15A</text>
<text x="68.9" y="67">D15B</text>
<text x="80.2" y="67">D16A</text>
<text x="94.3" y="67">D16B</text>
<text x="105.6" y="67">D17A</text>
<text x="119.7" y="67">D17B</text>
<text x="131" y="67">D18A</text>
<text x="145.1" y="67">D18B</text>
<text x="156.4" y="67">D19A</text>
<text x="170.5" y="67">D19B</text>
<text x="181.8" y="67">D20A</text>
<text x="195.9" y="67">D20B</text>
<text x="207.2" y="67">D21A</text>
<text x="221.3" y="67">D21B</text>
<text x="56.8" y="74.6">S29</text>
<text x="69.5" y="74.6">S30</text>
<text x="82.2" y="74.6">S31</text>
<text x="94.9" y="74.6">S32</text>
<text x="107.6" y="74.6">S33</text>
<text x="120.3" y="74.6">S34</text>
<text x="133" y="74.6">S35</text>
<text x="145.7" y="74.6">S36</text>
<text x="158.4" y="74.6">S37</text>
<text x="171.1" y="74.6">S38</text>
<text x="183.8" y="74.6">S39</text>
<text x="196.5" y="74.6">S40</text>
<text x="221.9" y="74.6">S41</text>
<text x="54.8" y="79.7">D22A</text>
<text x="68.9" y="79.7">D22B</text>
<text x="80.2" y="79.7">D23A</text>
<text x="94.3" y="79.7">D23B</text>
<text x="105.6" y="79.7">D24A</text>
<text x="119.7" y="79.7">D24B</text>
<text x="131" y="79.7">D25A</text>
<text x="145.1" y="79.7">D25B</text>
<text x="156.4" y="79.7">D26A</text>
<text x="170.5" y="79.7">D26B</text>
<text x="181.8" y="79.7">D27A</text>
<text x="195.9" y="79.7">D27B</text>
<text x="207.2" y="79.7">D28A</text>
<text x="221.3" y="79.7">D28B</text>
<text x="56.8" y="87.3">S42</text>
<text x="69.5" y="87.3">S43</text>
<text x="82.2" y="87.3">S44</text>
<text x="94.9" y="87.3">S45</text>
<text x="107.6" y="87.3">S46</text>
<text x="120.3" y="87.3">S47</text>
<text x="133" y="87.3">S48</text>
<text x="145.7" y="87.3">S49</text>
<text x="158.4" y="87.3">S50</text>
<text x="171.1" y="87.3">S51</text>
<text x="183.8" y="87.3">S52</text>
<text x="196.5" y="87.3">S53</text>
<text x="209.2" y="87.3">S54</text>
<text x="221.9" y="87.3">S55</text>
<text x="54.8" y="92.4">D29A</text>
<text x="68.9" y="92.4">D29B</text>
<text x="80.2" y="92.4">D30A</text>
<text x="119.7" y="92.4">D30B</text>
<text x="156.4" y="92.4">D31A</text>
<text x="170.5" y="92.4">D31B</text>
<text x="181.8" y="92.4">D32A</text>
<text x="195.9" y="92.4">D32B</text>
<text x="207.2" y="92.4">D33A</text>
<text x="221.3" y="92.4">D33B</text>
<text x="56.8" y="100">S56</text>
<text x="69.5" y="100">S57</text>
<text x="82.2" y="100">S58</text>
<text x="120.3" y="100">S59</text>
<text x="171.1" y="100">S60</text>
<text x="183.8" y="100">S61</text>
<text x="196.5" y="100">S62</text>
<text x="209.2" y="100">S63</text>
<text x="221.9" y="100">S64</text>
</g>
</svg>
